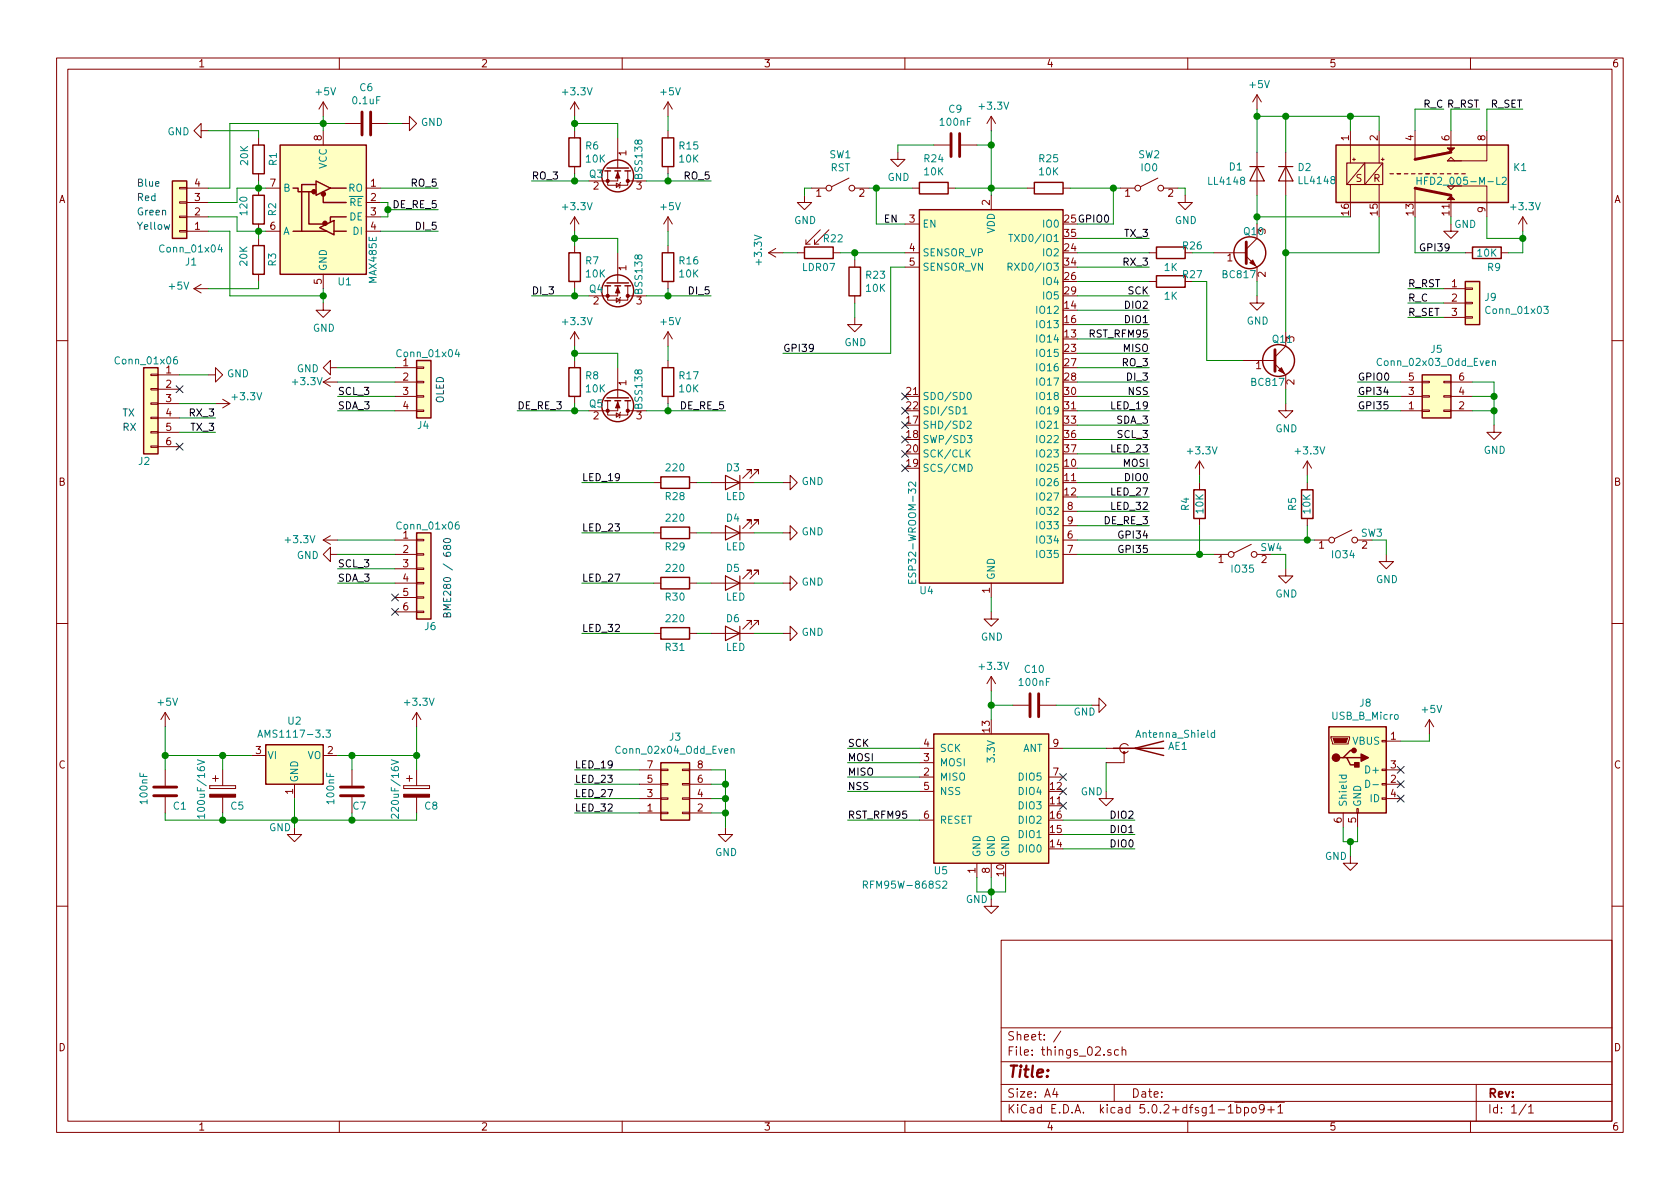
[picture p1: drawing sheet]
<svg xmlns="http://www.w3.org/2000/svg" width="297mm" height="210mm" viewBox="0 0 297 210" stroke-linecap="round" stroke-linejoin="round" font-family="sans-serif">
<g fill="none" stroke="#840000" stroke-width=".18">
<path d="M10 10.3h277v189.9h-277zM12 12.2h273v186.1h-273zM57.1 18v2.6M57.1 18l-.7 1.3M57.1 18l.8 1.3M60 10.3v1.9M101.6 18v2.6M101.6 18l-.8 1.3M101.6 18l.8 1.3M110 10.3v1.9M118.1 18v2.6M118.1 18l-.8 1.3"/>
<path d="M118.1 18l.8 1.3M160 10.3v1.9M210 10.3v1.9M222.2 16.8v2.5M222.2 16.8l-.7 1.2M222.2 16.8l.8 1.2M260 10.3v1.9M31.7 33.1h1.3v.3h-1.3zM31.7 35.7h1.3v.2h-1.3zM31.7 38.2h1.3v.3h-1.3zM33 33.3h3.8M33 35.8h3.8"/>
<path d="M33 38.3h3.8M35.6 23.1v-1.3l-1.3 1.3 1.3 1.3v-1.3h1.2M45.7 24.4v1.2M45.7 30.7v1.3M45.7 33.3v1.2M45.7 39.6v1.3M47 33.3h2.5M55.9 32.6h.1M57.1 23.1v2.5M61 21.8h2.8M64.8 33.3h2.5M64.8 35.8h2.5"/>
<path d="M64.8 38.3h2.5M65.8 21.8h2.8M71.1 21.8h1.3v-1.2l1.3 1.2-1.3 1.3v-1.3M101.6 23.1v1.3M101.6 29.5v1.2M101.6 38.3v2.6M101.6 38.3l-.8 1.3M101.6 38.3l.8 1.3M107.4 30.2v2.6h3.6v-.8M109 32.4l.6 .4-.6 .3zM109.2 24.4v5.3M109.2 30.2v1.8h-2.5"/>
<path d="M109.7 32.3l-.1 .1v.7l-.1 .2M111 30.2v1.8M111 32h3.3M118.1 23.1v1.3M118.1 29.5v1.2M118.1 38.3v2.6M118.1 38.3l-.8 1.3M118.1 38.3l.8 1.3M142.2 34.5v1.3h1.3l-1.3 1.3-1.2-1.3h1.2M143.5 33.3h2.5M150.1 31.5l-3 1.5M151.1 33.3h2.6"/>
<path d="M158.7 26.9v1.3h1.3l-1.3 1.3-1.2-1.3h1.2M160 39.6h2.6M161.3 33.3h1.3M165.1 25.6h2.8M167.6 33.3h1.3M169.9 25.6h2.8M175.3 20.6v2.5M175.3 34.5v2.6M175.3 20.6l-.8 1.2M175.3 20.6l.7 1.2M181.6 33.3h1.3M188 33.3h1.2"/>
<path d="M198.1 33.3h2.6M204.7 31.5l-3 1.5M205.7 33.3h2.6M209.5 34.5v1.3h1.3l-1.3 1.3-1.2-1.3h1.2M222.2 39.6v2.6l-1.9 1.9M222.2 26.9v7.6M227.3 26.9v7.6M238.8 23.1v5.7M238.8 32.6v3.2M239.1 28.2h.5M239.4 27.9v.5M241.3 28.8l-3.2 3.8"/>
<path d="M243.8 23.1v5.7M243.8 32.6v3.2M244.2 28.2h.5M244.5 28.8l-3.2 3.8M244.5 27.9v.5M250.2 23.1v5.1M250.2 33.3v2.5M255.9 28.4l.6-.6 .7 .6M255.9 28.4h2.5M256 32.9h6.9v5.4M256.5 39.6v1.3h1.3l-1.3 1.3-1.2-1.3h1.2M256.5 23.1v3.8"/>
<path d="M256.5 34.5v1.3M262.9 23.1v5.3h-7M269.2 38.3l-.7 1.3M269.2 38.3v2.6M269.2 38.3l.8 1.3M31.7 40.8h1.3v.2h-1.3zM33 40.9h3.8M34.3 51l1.3 .8M34.3 51h2.5M35.6 50.3l-1.3 .7M45.7 42.2v1.2M45.7 48.5v1.3"/>
<path d="M47 40.9h2.5M57.1 53.6v1.3h1.3l-1.3 1.2-1.2-1.2h1.2M57.1 48.5v2.5M64.8 40.9h2.5M101.6 43.4v1.3M101.6 49.8v1.2M101.6 58.7v2.5M101.6 58.7l-.8 1.2M101.6 58.7l.8 1.2M107.4 50.5v2.6h3.6v-.8M109 52.7l.6 .4-.6 .4zM109.2 44.7v5.3"/>
<path d="M109.2 50.5v1.8h-2.5M109.7 52.6l-.1 .1v.8l-.1 .1M111 50.5v1.8M111 52.3h3.3M118.1 43.4v1.3M118.1 49.8v1.2M118.1 58.7v2.5M118.1 58.7l-.8 1.2M118.1 58.7l.8 1.2M135.9 44.7h2.5M135.9 44.7l1.3 .8M137.2 43.9l-1.3 .8"/>
<path d="M141 44.7h1.2M142.5 42.4v.8M142.5 43.2h.8M144 43.2h.8M144 42.4v.8M145 40.6l-2.5 2.6M146.6 40.6l-2.6 2.6M147.3 44.7h1.3M151.1 56.1v1.3h1.3l-1.3 1.3-1.2-1.3h1.2M151.1 46v1.2M151.1 52.3v1.3M160 44.7h2.6"/>
<path d="M160 47.2h2.6M203.2 44.7h1.3M203.2 49.8h1.3M214.6 44.7h5.7M220.3 45.3l1.9 1.9v2.6M222.2 52.3v1.3h1.3l-1.3 1.3-1.2-1.3h1.2M227.3 58.7v2.5l-1.9 1.9M255.3 51h3.8M255.3 53.6h3.8M255.3 56.1h3.8M259.1 56h1.2v.3h-1.2zM259.1 53.5h1.2v.2h-1.2z"/>
<path d="M259.1 50.9h1.2v.3h-1.2zM259.1 44.7h1.2M265.4 44.7h1.3M10 60.2h2M26.7 78.9h1.2v.2h-1.2zM26.7 76.3h1.2v.3h-1.2zM26.7 73.8h1.2v.2h-1.2zM26.7 71.2h1.2v.3h-1.2zM26.7 68.7h1.2v.3h-1.2zM26.7 66.2h1.2v.2h-1.2zM27.9 66.3h3.8M27.9 68.8h3.8"/>
<path d="M27.9 71.4h3.8M27.9 73.9h3.8M27.9 76.4h3.8M27.9 79h3.8M36.8 66.3h1.3v-1.3l1.3 1.3-1.3 1.3v-1.3M38.1 71.4h2.5M39.4 70.6l1.2 .8M40.6 71.4l-1.2 .7M57.1 67.6h2.6M57.1 67.6l1.3 .7M58.4 65v-1.3l-1.3 1.3 1.3 1.3v-1.3h1.3M58.4 66.8l-1.3 .8"/>
<path d="M69.8 72.6h3.9M69.8 65h3.9M69.8 67.6h3.9M69.8 70.1h3.9M73.7 72.5h1.2v.3h-1.2zM73.7 70h1.2v.2h-1.2zM73.7 67.4h1.2v.3h-1.2zM73.7 64.9h1.2v.2h-1.2zM101.6 63.7v1.3M101.6 70.1v1.3M107.4 70.9v2.5h3.6v-.8M109 73l.6 .4-.6 .4z"/>
<path d="M109.2 65v5.4M109.2 70.9v1.7h-2.5M109.7 72.9l-.1 .1v.8l-.1 .1M111 70.9v1.7M111 72.6h3.3M118.1 63.7v1.3M118.1 70.1v1.3M219.7 63.7h5.7M225.4 64.4l1.9 1.9v2.5M227.3 71.4v1.2h1.3l-1.3 1.3-1.2-1.3h1.2M247.6 72.6h3.9M247.6 67.6h3.9"/>
<path d="M247.6 70.1h3.9M251.5 67.4h1.2v.3h-1.2zM251.5 70h1.2v.2h-1.2zM251.5 72.5h1.2v.3h-1.2zM255.3 67.4h1.2v.3h-1.2zM255.3 70h1.2v.2h-1.2zM255.3 72.5h1.2v.3h-1.2zM256.5 72.6h3.8M256.5 67.6h3.8M256.5 70.1h3.8M264.2 75.2v1.2h1.2l-1.2 1.3-1.3-1.3h1.3M285 60.2h2"/>
<path d="M57.1 95.5h2.6M57.1 95.5l1.3 .8M58.4 98v-1.2l-1.3 1.2 1.3 1.3v-1.3h1.3M58.4 94.7l-1.3 .8M69.8 95.5h3.9M69.8 98h3.9M73.7 97.9h1.2v.3h-1.2zM73.7 95.4h1.2v.2h-1.2zM115.6 94.2h1.2M115.6 85.3h1.2M121.9 94.2h1.3M121.9 85.3h1.3"/>
<path d="M125.7 94.2h7.6M125.7 85.3h7.6M132.8 92.7v-.8h-.7h.7l-1.5 1.6M132.8 83.8v-.7h-.7h.7l-1.5 1.5M134.1 92.7v-.8h-.8h.8l-1.5 1.6M134.1 83.8v-.7h-.8h.8l-1.5 1.5M138.4 94.2h1.3v-1.2l1.3 1.2-1.3 1.3v-1.3M138.4 85.3h1.3v-1.2l1.3 1.2-1.3 1.3v-1.3M188 95.5h2.5M188 98h2.5M188 90.4h2.5M188 93h2.5"/>
<path d="M212.1 81.5v2.6M212.1 85.3v1.3M212.1 91.7v1.3M212.1 81.5l-.8 1.3M212.1 81.5l.8 1.3M214.6 98h2.6M221.2 96.3l-3 1.5M222.2 98h2.6M231.1 81.5v2.6M231.1 85.3v1.3M231.1 91.7v1.3M231.1 81.5l-.7 1.3"/>
<path d="M231.1 81.5l.8 1.3M232.4 95.5h2.5M239 93.7l-3 1.5M240 95.5h2.6M245.1 98v1.3h1.3l-1.3 1.3-1.3-1.3h1.3M10 110.3h2M69.8 100.6h3.9M69.8 103.1h3.9M69.8 105.7h3.9M69.8 108.2h3.9M73.7 108.1h1.2v.2h-1.2zM73.7 105.5h1.2v.3h-1.2z"/>
<path d="M73.7 103h1.2v.2h-1.2zM73.7 100.5h1.2v.2h-1.2zM115.6 103.1h1.2M115.6 112h1.2M121.9 103.1h1.3M121.9 112h1.3M125.7 103.1h7.6M125.7 112h7.6M132.8 110.5v-.8h-.7h.7l-1.5 1.5M132.8 101.6v-.8h-.7h.7l-1.5 1.6M134.1 110.5v-.8h-.8h.8l-1.5 1.5M134.1 101.6v-.8h-.8h.8l-1.5 1.6"/>
<path d="M138.4 112h1.3v-1.3l1.3 1.3-1.3 1.3v-1.3M138.4 103.1h1.3v-1.3l1.3 1.3-1.3 1.3v-1.3M175.3 108.2v1.3h1.2l-1.2 1.2-1.3-1.2h1.3M175.3 103.1v2.6M175.3 119.6v2.6M175.3 119.6l-.8 1.3M175.3 119.6l.7 1.3M227.3 100.6v1.2h1.3l-1.3 1.3-1.2-1.3h1.2M285 110.3h2M29.2 126v2.5M29.2 136.1v2.8M29.2 126l-.8 1.2"/>
<path d="M29.2 126l.8 1.2M37.1 138.9v.5zM37.1 139.4h4.6zM37.1 138.9h4.6zM37.6 137.7h1M38.1 137.2v1M39.4 136.1v2.8M41.7 138.9v.5zM44.4 133.6h2.6M52.1 138.7v2.5M57.1 133.6h2.6M62.2 136.1v2.8"/>
<path d="M71.4 138.9v.5zM71.4 139.4h4.5zM71.4 138.9h4.5zM71.9 137.7h1M72.4 137.2v1M73.7 126v2.5M73.7 136.1v2.8M73.7 126l-.8 1.2M73.7 126l.7 1.2M75.9 138.9v.5zM113 138.7h3.8M113 136.1h3.8"/>
<path d="M116.8 136h1.3v.3h-1.3zM116.8 138.6h1.3v.2h-1.3zM120.6 136h1.3v.3h-1.3zM120.6 138.6h1.3v.2h-1.3zM121.9 138.7h3.8M121.9 136.1h3.8M162.6 137.4h2.5M162.6 134.9h2.5M162.6 132.3h2.5M162.6 139.9h2.5M179.1 124.7h2.8M183.9 124.7h2.8"/>
<path d="M185.4 137.4h2.6M185.4 132.3h2.6M193 124.7h1.3v-1.3l1.3 1.3-1.3 1.3v-1.3M195.6 139.9v1.3h1.2l-1.2 1.3-1.3-1.3h1.3M195.6 132.3h5.1M198.8 133.1v1.8h-3.2M199.5 131.8a.82 .82 0 0 0-1.2-.1 .82 .82 0 0 0 0 1.2 .82 .82 0 0 0 1.2-.1M235.3 130.3h3.3v.3l-.2 1h-2.8zM244.3 138.6h.8v.2h-.8zM244.3 136h.8v.3h-.8zM244.3 130.9h.8v.3h-.8zM245.1 131.1h2.5"/>
<path d="M245.1 138.7h2.5M245.1 136.1h2.5M252.7 127.2l-.7 1.3M252.7 127.2v2.6M252.7 127.2l.8 1.3M29.2 141v2.8M39.4 141v2.8M52.1 146.3v1.3h1.2l-1.2 1.2-1.3-1.2h1.3M62.2 141v2.8M73.7 141v2.8M113 141.2h3.8M113 143.8h3.8"/>
<path d="M116.8 141.1h1.3v.2h-1.3zM116.8 143.6h1.3v.3h-1.3zM120.6 141.1h1.3v.2h-1.3zM120.6 143.6h1.3v.3h-1.3zM121.9 141.2h3.8M121.9 143.8h3.8M128.3 146.3v1.3h1.2l-1.2 1.2-1.3-1.2h1.3M162.6 145h2.5M172.7 152.6v2.6M175.3 159v1.3h1.2l-1.2 1.2-1.3-1.2h1.3M175.3 152.6v2.6M237.5 143.8v2.5"/>
<path d="M238.8 151.4v1.2h1.2l-1.2 1.3-1.3-1.3h1.3M239.9 143h.3v.8h-.3zM240 143.8v2.5M244.3 141.1h.8v.2h-.8zM245.1 141.2h2.5M10 160.2h2M177 166.3h108v32h-108zM285 160.2h2M60 198.3v1.9M110 198.3v1.9M160 198.3v1.9M177 194.8h108"/>
<path d="M177 191.8h108M177 187.8h108M177 181.8h108M186.5 192.5l-.4 1h1M186.8 193v1M187.6 182.3l-1.3 2M196.4 185.7a.37 .37 0 0 0-.6 .1l.1 .2 .5 .2 .1 .1-.2 .3-.5-.1M197 191.8v3M197.8 185.7l-.5-.1-.2 .3 .1 .6h.6M198.4 185.7h.1a.37 .37 0 0 1 .6 .1v.8M198.4 185.1v1.5M210 198.3v1.9"/>
<path d="M217.2 195.8l.4-.5v1.5M217.2 196.8h.8M218.3 194.9h8.8M218.7 195.9l.4-.1 .3 .3-.1 .6h-.6M218.7 195.3v1.5M220 195.9l.4-.1 .4 .3-.1 .6-.3 .1-.4-.1M220 195.8v1.5M221.4 196l.2-.2 .4 .2v.7l-.2 .1-.4-.1zM223.5 196l-.1 .2a.48 .48 0 0 1-.7-.1v-.6a.48 .48 0 0 1 .7-.1v.1a1.19 1.19 0 0 1-.2 1.2l-.4 .1M224.2 196.3h1.1M224.7 195.7v1.1M226 195.8l.4-.5v1.5"/>
<path d="M226 196.8h.8M260 198.3v1.9M261 191.8v6.5M269.8 195.2l-1.2 2M270.3 195.8l.4-.5v1.5M270.3 196.8h.8"/>
<circle cx="146.6" cy="33.3" r=".51"/>
<circle cx="150.6" cy="33.3" r=".51"/>
<circle cx="201.2" cy="33.3" r=".51"/>
<circle cx="205.2" cy="33.3" r=".51"/>
<circle cx="217.7" cy="98" r=".51"/>
<circle cx="221.7" cy="98" r=".51"/>
<circle cx="235.5" cy="95.5" r=".51"/>
<circle cx="239.5" cy="95.5" r=".51"/>
</g>
<g fill="#ffffc2" stroke="#ffffc2" stroke-width=".18">
<path d="M162.6 37.1h25.4v66h-25.4z"/>
<path d="M47 131.7h10.1v7h-10.1z"/>
<path d="M49.5 25.6h15.3v22.9h-15.3z"/>
<path d="M30.5 32h2.5v10.2h-2.5z"/>
<path d="M25.4 65h2.5v15.3h-2.5z"/>
<path d="M73.7 63.7h2.5v10.2h-2.5z"/>
<path d="M73.7 94.2h2.5v15.3h-2.5z"/>
<path d="M165.1 129.8h20.3v22.8h-20.3z"/>
<path d="M259.1 49.8h2.5v7.6h-2.5z"/>
<path d="M236.2 25.6h30.5v10.2h-30.5z"/>
<path d="M234.9 128.5h10.2v15.3h-10.2z"/>
<path d="M251.5 66.3h5v7.6h-5z"/>
<path d="M116.8 134.9h5.1v10.1h-5.1z"/>
</g>
<g fill="none" stroke="#840000" stroke-width=".25">
<path d="M30.5 32h2.5v10.2h-2.5zM44.7 25.6h2v5.1h-2zM44.7 34.5h2v5.1h-2zM49.5 25.6h15.3v22.9h-15.3zM51.8 33.3h.9v.6h2.5M54.6 33.9v5.7h2.5M55.9 32.6h-2.6v8.3M55.9 32l2.5 1.3-2.5 1.2zM57.1 34.5v1.3h4.1M58.4 33.3h2.8M58.4 39v.3M61.2 38.3h-2.8v.7"/>
<path d="M100.6 24.4h2v5.1h-2zM106.9 30.2h1M107.3 29.7h3.8M108.7 30.2h1M110.5 30.2h1M117.1 24.4h2v5.1h-2zM162.6 37.1h25.4v66h-25.4zM162.6 32.3h5v2h-5zM182.9 32.3h5.1v2h-5.1zM236.2 25.6h30.5v10.2h-30.5zM44.7 43.4h2v5.1h-2zM51.8 40.9h6"/>
<path d="M56.5 40.3l2.6-1.3v2.5zM59.1 40.9h2.1M100.6 44.7h2v5.1h-2zM106.9 50.5h1M107.3 50h3.8M108.7 50.5h1M110.5 50.5h1M117.1 44.7h2v5.1h-2zM142.2 43.7h5.1v2h-5.1zM150.1 47.2h2v5.1h-2zM204.5 43.7h5v2h-5zM204.5 48.8h5v2h-5z"/>
<path d="M259.1 49.8h2.5v7.6h-2.5zM260.3 43.7h5.1v2h-5.1zM25.4 65h2.5v15.3h-2.5zM73.7 63.7h2.5v10.2h-2.5zM100.6 65h2v5.1h-2zM106.9 70.9h1M107.3 70.4h3.8M108.7 70.9h1M110.5 70.9h1M117.1 65h2v5.1h-2zM251.5 66.3h5v7.6h-5zM73.7 94.2h2.5v15.3h-2.5z"/>
<path d="M116.8 93.2h5.1v2h-5.1zM116.8 84.3h5.1v2.1h-5.1zM211.1 86.6h2v5.1h-2zM230.1 86.6h2.1v5.1h-2.1zM116.8 111h5.1v2h-5.1zM116.8 102.1h5.1v2h-5.1zM47 131.7h10.1v7h-10.1zM116.8 134.9h5.1v10.1h-5.1zM165.1 129.8h20.3v22.8h-20.3zM196.8 132.3h8.9M205.7 131.1l-5 1.2 5 1.3M234.9 128.5h10.2v15.3h-10.2z"/>
<path d="M237.5 134h.6l.7 1.2h1.2M238.1 134h2.6M239.4 132.7h-.6l-1.3 1.3h-.6"/>
<circle cx="109.2" cy="31.1" r="2.82"/>
<circle cx="109.2" cy="51.4" r="2.82"/>
<circle cx="221" cy="44.7" r="2.82"/>
<circle cx="109.2" cy="71.7" r="2.82"/>
<circle cx="226.1" cy="63.7" r="2.82"/>
</g>
<g fill="none" stroke="#008484" stroke-width=".18">
<path d="M250.5 31.3v1.3M250.5 31.9h.8M251.3 31.3v1.3M265.6 31.5l.5-.2 .2 .4v.2l-.8 .7h.8M38.9 43.3l-.3 .8h.7M39.2 43.7v.9M178.2 47.2l.6-.1 .2-.1-.1-.3-.2-.2h-.5v1.3M178.4 41.4h.7M178.5 47.2l.5 .6M178.7 41.4v1.3M272.9 54.2h.8l-.4 .5 .4 .1-.1 .6h-.4l-.3-.1M31.3 63.1l-.4 .1a.87 .87 0 0 0 0 1.2l.4-.2v-.5l-.4-.1-.2 .2"/>
<path d="M80.8 61.8l-.3 .9h.8M81.1 62.2v.9M170.3 72.3l.3-.4v1.3M170.3 73.2h.7M171 74.6l.5-.1 .2 .3-.8 .9h.8M171 77h.8l-.4 .5 .4 .1-.1 .6-.5 .1-.2-.1M171.1 69.5l.2-.1a.67 .67 0 0 1 .4 .6 .67 .67 0 0 1-.4 .7l-.3-.3v-.2zM171.5 79.5l-.7 .8M263.9 63.9l.2-.1h.3v.8M263.9 63.8v.8M81.1 92.3l-.4 .1a.87 .87 0 0 0 0 1.2l.5-.2v-.5l-.5-.1-.2 .2M161.9 85.2v.8l-.7-.7-.2-.1-.4 .3 .2 .5"/>
<path d="M171 80.1l.5 .7M171.2 82.1a.64 .64 0 0 1 .7 .6 .64 .64 0 0 1-.7 .7zM160.6 102.5v.6h1.3v-.6M161.2 102.7v.4M34.9 134.4l1.3 .4-1.3 .4M45.6 130.4l.4-1.3 .4 1.3M45.7 130h.6M57.6 129.1h.8l-.4 .5 .3 .1 .1 .4-.2 .3-.6-.2M69.2 134.4l1.3 .4-1.3 .4M129.3 132.5l.1-.1h.3l.1 .8M129.3 132.4v.8M214.8 129.6h-.4l-.3 .2 .2 .5h.5"/>
<path d="M214.8 129.1v1.3M236.8 137.1h1.2M237.3 137.1l-.1 .4 .2 .2 .6-.1v-.5M241.5 138a.64 .64 0 0 1 .7 .6 .64 .64 0 0 1-.7 .6zM242.7 138.8h1M36.2 144.3h-1.3l.4 .4M36.2 144v.7M70.5 144v.7l-1-.7-.3 .2 .1 .5M152.7 156.5l.6-.1 .1-.2-.1-.3-.2-.1h-.4v1.3M153 156.5l.4 .6M166.7 155.9l.5-.1 .2 .4v.2l-.8 .7h.8"/>
</g>
<g fill="#840000" stroke="#840000" stroke-width=".18">
<path d="M37.1 140.5h4.6v.5h-4.6z"/>
<path d="M71.4 140.5h4.5v.5h-4.5z"/>
<path d="M109.2 71.1l.4 1h-.8z"/>
<path d="M109.2 30.5l.4 1h-.8z"/>
<path d="M109.2 50.8l.4 1h-.8z"/>
<path d="M226.1 65.5l.5-.5 .5 1z"/>
<path d="M221 46.5l.5-.5 .5 1z"/>
<path d="M255.9 35.3l.6-.6 .7 .6z"/>
<path d="M255.9 26.2h1.3l-.7 .6z"/>
<path d="M235.7 130.6h2.6l-.3 .7h-2z"/>
<circle cx="107.4" cy="72.6" r=".28"/>
<circle cx="111" cy="72.6" r=".28"/>
<circle cx="107.4" cy="32" r=".28"/>
<circle cx="111" cy="32" r=".28"/>
<circle cx="107.4" cy="52.3" r=".28"/>
<circle cx="111" cy="52.3" r=".28"/>
<circle cx="198.8" cy="133.1" r=".18"/>
</g>
<g fill="none" stroke="#840000" stroke-width=".51">
<path d="M64 19.8v4.1M65.5 19.8v4.1M168.1 23.6v4.1M169.7 23.6v4.1M250.2 33.3l6.3 1.2M256.5 26.9l-6.3 1.3M220.3 42.8v3.8M225.4 61.8v3.9M27.2 139.2h4M60.2 139.2h4.1M182.1 122.7v4M183.6 122.7v4"/>
<path d="M27.2 140.7h4M60.2 140.7h4.1"/>
</g>
<g fill="none" stroke="#008400" stroke-width=".18">
<path d="M222.2 19.3v7.6M255.3 19.3h-5.1v3.8M261.6 19.3h-5.1v3.8M269.2 19.3h-6.3v3.8M36.8 38.3h5.1v2.6h5.1M36.8 23.1h8.9v1.3M45.7 32v1.3M47 33.3h-5.1v2.5h-5.1M57.1 20.6v2.5M61 21.8h-20.4v11.5h-3.8M67.3 33.3h10.2M67.3 35.8h1.3v2.5h-1.3"/>
<path d="M68.6 21.8h2.5M68.6 37.1h8.9M94 32h10.1M101.6 21.8h7.6v2.6M101.6 20.6v2.5M101.6 30.7v1.3M114.3 32h11.4M118.1 20.6v2.5M118.1 30.7v1.3M143.5 33.3h-1.3v1.2M153.7 33.3h7.6M154.9 33.3v6.3h5.1"/>
<path d="M165.1 25.6h-6.4v1.3M168.9 33.3h12.7M172.7 25.6h2.6M175.3 23.1v11.4M189.2 33.3h8.9M196.8 33.3v6.3h-6.3M208.3 33.3h1.2v1.2M222.2 38.3h16.6M222.2 34.5v5.1M222.2 20.6h21.6v2.5M227.3 20.6v6.3M227.3 34.5v24.2"/>
<path d="M238.8 20.6v2.5M243.8 38.3v6.4h-16.5M250.2 38.3v6.4h8.9M256.5 38.3v1.3M262.9 38.3v3.9h6.3M36.8 40.9h3.8v11.4h16.5M45.7 49.8v1.2h-8.9M45.7 40.9v1.3M57.1 51v2.6M67.3 40.9h10.2M94 52.3h10.1M101.6 42.2h7.6v2.5"/>
<path d="M101.6 40.9v2.5M101.6 51v1.3M114.3 52.3h11.4M118.1 40.9v2.5M118.1 51v1.3M138.4 44.7h2.6M148.6 44.7h11.4M151.1 44.7v1.3M151.1 53.6v2.5M160 47.2h-2.5v15.3h-19.1M190.5 42.2h12.7M190.5 52.3h12.7"/>
<path d="M190.5 47.2h12.7M190.5 59.9h12.7M190.5 57.4h12.7M190.5 54.9h12.7M190.5 44.7h12.7M190.5 49.8h12.7M210.8 44.7h3.8M210.8 49.8h2.6v13.9h6.3M222.2 49.8v2.5M248.9 51h6.4M248.9 53.6h6.4M248.9 56.1h6.4"/>
<path d="M269.2 40.9v3.8h-2.5M31.7 66.3h5.1M31.7 71.4h6.4M31.7 73.9h6.4M31.7 76.4h6.4M59.7 72.6h10.1M59.7 65h10.1M59.7 67.6h10.1M59.7 70.1h10.1M91.4 72.6h12.7M101.6 62.5h7.6v2.5M101.6 61.2v2.5"/>
<path d="M101.6 71.4v1.2M114.3 72.6h14M118.1 61.2v2.5M118.1 71.4v1.2M190.5 62.5h12.7M190.5 72.6h12.7M190.5 65h12.7M190.5 67.6h12.7M190.5 75.2h12.7M190.5 77.7h12.7M190.5 70.1h12.7M227.3 68.8v2.6"/>
<path d="M240 72.6h7.6M240 67.6h7.6M240 70.1h7.6M260.3 72.6h3.9M260.3 67.6h3.9v7.6M260.3 70.1h3.9M59.7 95.5h10.1M59.7 98h10.1M102.9 94.2h12.7M102.9 85.3h12.7M123.2 94.2h2.5M123.2 85.3h2.5"/>
<path d="M133.3 94.2h5.1M133.3 85.3h5.1M190.5 93h12.7M190.5 90.4h12.7M190.5 95.5h41.9M190.5 98h24.1M190.5 85.3h12.7M190.5 82.8h12.7M190.5 80.3h12.7M190.5 87.9h12.7M212.1 84.1v1.2M212.1 93v5"/>
<path d="M224.8 98h2.5v2.6M231.1 84.1v1.2M231.1 93v2.5M242.6 95.5h2.5v2.5M59.7 100.6h10.1M59.7 103.1h10.1M102.9 103.1h12.7M102.9 112h12.7M123.2 103.1h2.5M123.2 112h2.5M133.3 103.1h5.1M133.3 112h5.1"/>
<path d="M175.3 105.7v2.5M29.2 128.5v7.6M29.2 133.6h15.2M39.4 133.6v2.5M59.7 133.6h14M62.2 133.6v2.5M73.7 128.5v7.6M101.6 136.1h11.4M101.6 138.7h11.4M125.7 136.1h2.6v10.2M125.7 138.7h2.6M149.9 139.9h12.7"/>
<path d="M149.9 137.4h12.7M149.9 132.3h12.7M149.9 134.9h12.7M175.3 122.2v5M175.3 124.7h3.8M186.7 124.7h6.3M188 132.3h7.6M195.6 134.9v5M252.7 129.8v1.3h-5.1M29.2 143.8v1.2h44.5v-1.2M39.4 143.8v1.2M52.1 141.2v5.1"/>
<path d="M62.2 143.8v1.2M101.6 141.2h11.4M101.6 143.8h11.4M125.7 141.2h2.6M125.7 143.8h2.6M149.9 145h12.7M172.7 155.2v2.5h5.1v-2.5M175.3 155.2v3.8M188 145h12.7M188 147.6h12.7M188 150.1h12.7M237.5 146.3v2.5h2.5v-2.5"/>
<path d="M238.8 148.8v2.6"/>
</g>
<g fill="#008400" stroke="#008400" stroke-width=".25">
<circle cx="52.1" cy="145" r=".51"/>
<circle cx="62.2" cy="145" r=".51"/>
<circle cx="39.4" cy="145" r=".51"/>
<circle cx="39.4" cy="133.6" r=".51"/>
<circle cx="62.2" cy="133.6" r=".51"/>
<circle cx="29.2" cy="133.6" r=".51"/>
<circle cx="73.7" cy="133.6" r=".51"/>
<circle cx="101.6" cy="62.5" r=".51"/>
<circle cx="118.1" cy="72.6" r=".51"/>
<circle cx="101.6" cy="72.6" r=".51"/>
<circle cx="101.6" cy="21.8" r=".51"/>
<circle cx="118.1" cy="32" r=".51"/>
<circle cx="101.6" cy="32" r=".51"/>
<circle cx="101.6" cy="42.2" r=".51"/>
<circle cx="118.1" cy="52.3" r=".51"/>
<circle cx="101.6" cy="52.3" r=".51"/>
<circle cx="57.2" cy="21.8" r=".51"/>
<circle cx="68.6" cy="37.1" r=".51"/>
<circle cx="57.2" cy="52.3" r=".51"/>
<circle cx="45.7" cy="40.9" r=".51"/>
<circle cx="45.7" cy="33.3" r=".51"/>
<circle cx="175.3" cy="33.3" r=".51"/>
<circle cx="196.9" cy="33.3" r=".51"/>
<circle cx="154.9" cy="33.3" r=".51"/>
<circle cx="175.3" cy="25.6" r=".51"/>
<circle cx="175.3" cy="124.7" r=".51"/>
<circle cx="175.3" cy="157.7" r=".51"/>
<circle cx="151.1" cy="44.7" r=".51"/>
<circle cx="222.3" cy="20.6" r=".51"/>
<circle cx="222.3" cy="38.3" r=".51"/>
<circle cx="227.3" cy="44.7" r=".51"/>
<circle cx="227.3" cy="20.6" r=".51"/>
<circle cx="238.8" cy="20.6" r=".51"/>
<circle cx="238.8" cy="148.8" r=".51"/>
<circle cx="231.1" cy="95.5" r=".51"/>
<circle cx="212.1" cy="98" r=".51"/>
<circle cx="269.2" cy="42.2" r=".51"/>
<circle cx="264.2" cy="72.6" r=".51"/>
<circle cx="264.2" cy="70.1" r=".51"/>
<circle cx="128.3" cy="143.8" r=".51"/>
<circle cx="128.3" cy="141.2" r=".51"/>
<circle cx="128.3" cy="138.7" r=".51"/>
</g>
<g fill="#840000" stroke="#840000" stroke-width=".25">
<path d="M239.5 134.9h.8v.7h-.8z"/>
<path d="M240.7 133.3l1.2 .7-1.2 .6z"/>
<circle cx="57.5" cy="39.5" r=".36"/>
<circle cx="57.2" cy="34.3" r=".36"/>
<circle cx="55.5" cy="33.9" r=".36"/>
<circle cx="236.2" cy="134" r=".63"/>
<circle cx="239.4" cy="132.7" r=".38"/>
</g>
<path d="M29 39.7l.3 .9 .2-.7 .3 .7 .2-.9M78.4 97.8l.1 .3a.87 .87 0 0 0 1.2 0l-.1-.4h-.6l-.1 .4 .2 .3M78.5 95.3a.68 .68 0 0 1 1.2 .4 .72 .72 0 0 1-1.3-.2zM79 96.7l.2-.3 .4 .1 .1 .2-.1 .3-.4 .2-.2-.2-.2-.5h-.3l-.1 .2 .1 .3 .2 .2 .3-.3" fill="none" stroke="#0000c2" stroke-width=".18"/>
<g fill="none" stroke="#000084" stroke-width=".18">
<path d="M31.1 78.4l1.3 1.2M31.1 68.2l1.3 1.2M32.4 78.4l-1.3 1.2M32.4 68.2l-1.3 1.2M159.4 79.6l1.2 1.3M159.4 77.1l1.2 1.2M159.4 74.6l1.2 1.2M159.4 72l1.2 1.2M159.4 69.5l1.2 1.2M160.6 79.6l-1.2 1.3M160.6 77.1l-1.2 1.2M160.6 74.6l-1.2 1.2"/>
<path d="M160.6 72l-1.2 1.2M160.6 69.5l-1.2 1.2M159.4 82.2l1.2 1.2M160.6 82.2l-1.2 1.2M69.2 105l1.3 1.3M69.2 107.6l1.3 1.2M70.5 105l-1.3 1.3M70.5 107.6l-1.3 1.2M187.4 136.8l1.2 1.2M187.4 139.3l1.2 1.3M188.6 136.8l-1.2 1.2M188.6 139.3l-1.2 1.3"/>
<path d="M247 135.5l1.3 1.2M247 138.1l1.3 1.2M248.3 135.5l-1.3 1.2M248.3 138.1l-1.3 1.2M187.4 141.9l1.2 1.2M188.6 141.9l-1.2 1.2M247 140.6l1.3 1.2M248.3 140.6l-1.3 1.2"/>
</g>
<g fill="none" stroke="#840000" stroke-width=".2">
<path d="M221 29.5h2.5M222.2 29.5l1.3 2.5h-2.5zM226.1 29.5h2.5M227.3 29.5l1.3 2.5h-2.5zM238.1 28.8h6.4v3.8h-6.4zM241.3 28.8v3.8M245.7 30.7h.7M247 30.7h.6M248.3 30.7h.6M249.6 30.7h.6M250.8 30.7h.7M252.1 30.7h.6"/>
<path d="M253.4 30.7h.6M254.6 30.7h.7M255.9 30.7h.6M257.2 30.7h.6M258.4 30.7h.7M128.3 93l2.5 1.2-2.5 1.3zM128.3 84.1l2.5 1.2-2.5 1.3zM130.8 84.1v2.5M130.8 93v2.5M128.3 110.7l2.5 1.3-2.5 1.3zM128.3 101.8l2.5 1.3-2.5 1.3zM130.8 101.8v2.6"/>
<path d="M130.8 110.7v2.6"/>
</g>
<text font-size="2.8" fill="#840000" x="178" y="190.5">Title:</text>
<g font-size="2.1" fill="#840000">
<text x="178" y="184">Sheet: /</text>
<text x="178" y="186.7">File: things_02.sch</text>
<text x="178" y="196.9">KiCad E.D.A. kicad 5.0.2+dfsg1-1bpo9+1</text>
<text x="178" y="194.1">Size: A4</text>
<text x="200" y="194.1">Date:</text>
<text x="263" y="194.1">Rev:</text>
<text x="263" y="196.9">Id: 1/1</text>
</g>
<g font-size="1.8" fill="#840000">
<text x="35" y="11.9">1</text>
<text x="85" y="11.9">2</text>
<text x="135" y="11.9">3</text>
<text x="185" y="11.9">4</text>
<text x="235" y="11.9">5</text>
<text x="285" y="11.9">6</text>
<text x="56.9" y="24.9" transform="rotate(-90 56.9 24.9)">8</text>
<text x="110.7" y="27.5" transform="rotate(-90 110.7 27.5)">1</text>
<text x="238.5" y="24.9" transform="rotate(-90 238.5 24.9)">1</text>
<text x="243.6" y="24.9" transform="rotate(-90 243.6 24.9)">2</text>
<text x="249.9" y="24.9" transform="rotate(-90 249.9 24.9)">4</text>
<text x="256.3" y="24.9" transform="rotate(-90 256.3 24.9)">6</text>
<text x="262.6" y="24.9" transform="rotate(-90 262.6 24.9)">8</text>
<text x="10.4" y="35.9">A</text>
<text x="34.4" y="35.6">3</text>
<text x="34.4" y="33">4</text>
<text x="47.8" y="33">7</text>
<text x="65.6" y="33">1</text>
<text x="65.6" y="35.6">2</text>
<text x="104.9" y="33.5">2</text>
<text x="112.5" y="33.5">3</text>
<text x="144.3" y="34.8">1</text>
<text x="151.9" y="34.8">2</text>
<text x="198.9" y="34.8">1</text>
<text x="206.5" y="34.8">2</text>
<text x="239.7" y="32.2">S</text>
<text x="242.8" y="32.2">R</text>
<text x="285.4" y="35.9">A</text>
<text x="34.4" y="40.6">1</text>
<text x="34.4" y="38.1">2</text>
<text x="47.8" y="40.6">6</text>
<text x="65.6" y="38.1">3</text>
<text x="65.6" y="40.6">4</text>
<text x="160.8" y="39.4">3</text>
<text x="175" y="36.3" transform="rotate(-90 175 36.3)">2</text>
<text x="188.3" y="41.9">35</text>
<text x="238.5" y="38" transform="rotate(-90 238.5 38)">16</text>
<text x="243.6" y="38" transform="rotate(-90 243.6 38)">15</text>
<text x="249.9" y="38" transform="rotate(-90 249.9 38)">13</text>
<text x="256.3" y="38" transform="rotate(-90 256.3 38)">11</text>
<text x="262.6" y="37.6" transform="rotate(-90 262.6 37.6)">9</text>
<text x="110.7" y="47.8" transform="rotate(-90 110.7 47.8)">1</text>
<text x="160.8" y="44.4">4</text>
<text x="160.8" y="47">5</text>
<text x="188.3" y="44.4">24</text>
<text x="188.3" y="47">34</text>
<text x="217" y="46.2">1</text>
<text x="56.9" y="50.3" transform="rotate(-90 56.9 50.3)">5</text>
<text x="104.9" y="53.8">2</text>
<text x="112.5" y="53.8">3</text>
<text x="188.3" y="49.5">26</text>
<text x="188.3" y="52.1">29</text>
<text x="223.8" y="49" transform="rotate(-90 223.8 49)">2</text>
<text x="256.7" y="50.8">1</text>
<text x="256.7" y="53.3">2</text>
<text x="188.3" y="59.7">13</text>
<text x="188.3" y="54.6">14</text>
<text x="188.3" y="57.1">16</text>
<text x="256.7" y="55.9">3</text>
<text x="71.3" y="64.8">1</text>
<text x="188.3" y="62.2">23</text>
<text x="188.3" y="64.8">27</text>
<text x="222.1" y="65.3">1</text>
<text x="29.4" y="66">1</text>
<text x="29.4" y="68.6">2</text>
<text x="29.4" y="71.1">3</text>
<text x="71.3" y="67.3">2</text>
<text x="71.3" y="69.8">3</text>
<text x="110.7" y="68.2" transform="rotate(-90 110.7 68.2)">1</text>
<text x="160.3" y="69.8">21</text>
<text x="188.3" y="67.3">28</text>
<text x="188.3" y="69.8">30</text>
<text x="228.9" y="68" transform="rotate(-90 228.9 68)">2</text>
<text x="249.1" y="69.8">3</text>
<text x="249.1" y="67.3">5</text>
<text x="258" y="69.8">4</text>
<text x="258" y="67.3">6</text>
<text x="29.4" y="73.7">4</text>
<text x="29.4" y="76.2">5</text>
<text x="71.3" y="72.4">4</text>
<text x="104.9" y="74.2">2</text>
<text x="112.5" y="74.2">3</text>
<text x="160.3" y="74.9">17</text>
<text x="160.3" y="77.5">18</text>
<text x="160.3" y="72.4">22</text>
<text x="188.3" y="72.4">31</text>
<text x="188.3" y="74.9">33</text>
<text x="188.3" y="77.5">36</text>
<text x="249.1" y="72.4">1</text>
<text x="258" y="72.4">2</text>
<text x="29.4" y="78.7">6</text>
<text x="160.3" y="82.5">19</text>
<text x="160.3" y="80">20</text>
<text x="188.3" y="82.5">10</text>
<text x="188.3" y="80">37</text>
<text x="10.4" y="85.9">B</text>
<text x="188.3" y="85.1">11</text>
<text x="188.3" y="87.6">12</text>
<text x="285.4" y="85.9">B</text>
<text x="71.3" y="95.2">1</text>
<text x="188.7" y="95.2">6</text>
<text x="188.7" y="90.2">8</text>
<text x="188.7" y="92.7">9</text>
<text x="71.3" y="97.8">2</text>
<text x="71.3" y="100.3">3</text>
<text x="188.7" y="97.8">7</text>
<text x="215.4" y="99.6">1</text>
<text x="223" y="99.6">2</text>
<text x="233.2" y="97">1</text>
<text x="240.8" y="97">2</text>
<text x="71.3" y="102.9">4</text>
<text x="71.3" y="105.4">5</text>
<text x="71.3" y="107.9">6</text>
<text x="175" y="104.9" transform="rotate(-90 175 104.9)">1</text>
<text x="175" y="129.5" transform="rotate(-90 175 129.5)">13</text>
<text x="245.9" y="130.8">1</text>
<text x="10.4" y="135.9">C</text>
<text x="45.2" y="133.3">3</text>
<text x="57.9" y="133.3">2</text>
<text x="114.5" y="135.9">7</text>
<text x="123.3" y="135.9">8</text>
<text x="163.3" y="137.2">2</text>
<text x="163.3" y="134.6">3</text>
<text x="163.3" y="132.1">4</text>
<text x="186.2" y="137.2">7</text>
<text x="186.2" y="132.1">9</text>
<text x="245.9" y="135.9">3</text>
<text x="285.4" y="135.9">C</text>
<text x="51.8" y="140.4" transform="rotate(-90 51.8 140.4)">1</text>
<text x="114.5" y="143.5">1</text>
<text x="114.5" y="141">3</text>
<text x="114.5" y="138.4">5</text>
<text x="123.3" y="143.5">2</text>
<text x="123.3" y="141">4</text>
<text x="123.3" y="138.4">6</text>
<text x="163.3" y="139.7">5</text>
<text x="185.7" y="142.2">11</text>
<text x="185.7" y="139.7">12</text>
<text x="245.9" y="138.4">2</text>
<text x="245.9" y="141">4</text>
<text x="163.3" y="144.8">6</text>
<text x="185.7" y="149.9">14</text>
<text x="185.7" y="147.3">15</text>
<text x="185.7" y="144.8">16</text>
<text x="237.2" y="145.5" transform="rotate(-90 237.2 145.5)">6</text>
<text x="239.8" y="145.5" transform="rotate(-90 239.8 145.5)">5</text>
<text x="172.5" y="154.4" transform="rotate(-90 172.5 154.4)">1</text>
<text x="175" y="154.4" transform="rotate(-90 175 154.4)">8</text>
<text x="177.5" y="154.9" transform="rotate(-90 177.5 154.9)">10</text>
<text x="10.4" y="185.9">D</text>
<text x="285.4" y="185.9">D</text>
<text x="35" y="199.9">1</text>
<text x="85" y="199.9">2</text>
<text x="135" y="199.9">3</text>
<text x="185" y="199.9">4</text>
<text x="235" y="199.9">5</text>
<text x="285" y="199.9">6</text>
</g>
<g font-size="1.8" fill="#008484">
<text x="55.9" y="16.9">+5V</text>
<text x="63.7" y="16.1">C6</text>
<text x="99.6" y="16.9">+3.3V</text>
<text x="116.9" y="16.9">+5V</text>
<text x="221" y="15.6">+5V</text>
<text x="29.6" y="23.9">GND</text>
<text x="62.5" y="18.4">0.1uF</text>
<text x="74.4" y="22.3">GND</text>
<text x="166.4" y="22.2">100nF</text>
<text x="167.8" y="19.9">C9</text>
<text x="173.3" y="19.4">+3.3V</text>
<text x="43.9" y="29.2" transform="rotate(-90 43.9 29.2)">20K</text>
<text x="48.9" y="29.3" transform="rotate(-90 48.9 29.3)">R1</text>
<text x="57.8" y="29.9" transform="rotate(-90 57.8 29.9)">VCC</text>
<text x="103.6" y="26.4">R6</text>
<text x="103.7" y="28.7">10K</text>
<text x="120.2" y="26.4">R15</text>
<text x="120.2" y="28.7">10K</text>
<text x="146.7" y="28">SW1</text>
<text x="163.5" y="28.7">R24</text>
<text x="183.8" y="28.7">R25</text>
<text x="201.3" y="28">SW2</text>
<text x="50" y="33.9">B</text>
<text x="61.6" y="33.9">RO</text>
<text x="104.2" y="31.4">Q3</text>
<text x="113.6" y="31.5" transform="rotate(-90 113.6 31.5)">BSS138</text>
<text x="146.8" y="30.3">RST</text>
<text x="156.9" y="32">GND</text>
<text x="163.5" y="31">10K</text>
<text x="183.8" y="31">10K</text>
<text x="201.8" y="30.3">IO0</text>
<text x="213.8" y="32.7">LL4148</text>
<text x="217.4" y="30.1">D1</text>
<text x="229.5" y="30.2">D2</text>
<text x="229.8" y="32.6">LL4148</text>
<text x="251.8" y="32.7">HFD2_005-M-L2</text>
<text x="267.7" y="30.2">K1</text>
<text x="43.7" y="37.9" transform="rotate(-90 43.7 37.9)">120</text>
<text x="48.8" y="38.1" transform="rotate(-90 48.8 38.1)">R2</text>
<text x="50" y="41.5">A</text>
<text x="61.8" y="36.4">RE</text>
<text x="61.8" y="39">DE</text>
<text x="62.5" y="41.5">DI</text>
<text x="99.6" y="37.2">+3.3V</text>
<text x="116.9" y="37.2">+5V</text>
<text x="140.4" y="39.6">GND</text>
<text x="163.1" y="40.3">EN</text>
<text x="175.9" y="41.3" transform="rotate(-90 175.9 41.3)">VDD</text>
<text x="184.6" y="40.3">IO0</text>
<text x="207.7" y="39.6">GND</text>
<text x="220" y="41.6">Q10</text>
<text x="223.8" y="41.4" transform="rotate(-90 223.8 41.4)">3</text>
<text x="257.1" y="40.3">GND</text>
<text x="267.3" y="37.2">+3.3V</text>
<text x="28.5" y="44.6">Conn_01x04</text>
<text x="32.8" y="47">J1</text>
<text x="43.7" y="46.9" transform="rotate(-90 43.7 46.9)">20K</text>
<text x="48.8" y="47" transform="rotate(-90 48.8 47)">R3</text>
<text x="103.6" y="46.8">R7</text>
<text x="120.2" y="46.8">R16</text>
<text x="134.7" y="46.7" transform="rotate(-90 134.7 46.7)">+3.3V</text>
<text x="142" y="47.9">LDR07</text>
<text x="145.7" y="42.8">R22</text>
<text x="163.1" y="45.3">SENSOR_VP</text>
<text x="163.1" y="47.9">SENSOR_VN</text>
<text x="179.4" y="47.9">RXD0/IO3</text>
<text x="179.6" y="42.8">TXD0/IO1</text>
<text x="184.6" y="45.3">IO2</text>
<text x="205.9" y="47.9">1K</text>
<text x="209.2" y="44.1">R26</text>
<text x="261.3" y="45.4">10K</text>
<text x="263" y="47.9">R9</text>
<text x="30" y="51.2">+5V</text>
<text x="57.8" y="48" transform="rotate(-90 57.8 48)">GND</text>
<text x="59.8" y="50.5">U1</text>
<text x="66.6" y="50" transform="rotate(-90 66.6 50)">MAX485E</text>
<text x="103.7" y="49.1">10K</text>
<text x="104.2" y="51.7">Q4</text>
<text x="113.6" y="51.8" transform="rotate(-90 113.6 51.8)">BSS138</text>
<text x="120.2" y="49.1">10K</text>
<text x="153.2" y="49.3">R23</text>
<text x="153.2" y="51.6">10K</text>
<text x="184.6" y="50.4">IO4</text>
<text x="184.6" y="53">IO5</text>
<text x="205.9" y="53">1K</text>
<text x="209.2" y="49.2">R27</text>
<text x="216.3" y="49.2">BC817</text>
<text x="262.6" y="53.2">J9</text>
<text x="55.3" y="58.7">GND</text>
<text x="99.6" y="57.5">+3.3V</text>
<text x="116.9" y="57.5">+5V</text>
<text x="183.6" y="55.5">IO12</text>
<text x="183.6" y="58">IO13</text>
<text x="220.4" y="57.4">GND</text>
<text x="263" y="55.5">Conn_01x03</text>
<text x="20.7" y="64.4">Conn_01x06</text>
<text x="52.5" y="65.8">GND</text>
<text x="70.5" y="63.2">Conn_01x04</text>
<text x="149.3" y="61.2">GND</text>
<text x="183.6" y="60.6">IO14</text>
<text x="183.6" y="63.1">IO15</text>
<text x="183.6" y="65.7">IO16</text>
<text x="225.1" y="60.6">Q11</text>
<text x="228.9" y="60.4" transform="rotate(-90 228.9 60.4)">3</text>
<text x="243.9" y="64.7">Conn_02x03_Odd_Even</text>
<text x="253" y="62.4">J5</text>
<text x="40.1" y="66.7">GND</text>
<text x="41.2" y="70.8">+3.3V</text>
<text x="51.9" y="68.1">+3.3V</text>
<text x="103.6" y="67.1">R8</text>
<text x="103.7" y="69.4">10K</text>
<text x="120.2" y="67.1">R17</text>
<text x="120.2" y="69.4">10K</text>
<text x="163.1" y="70.7">SDO/SD0</text>
<text x="183.6" y="68.2">IO17</text>
<text x="183.6" y="70.7">IO18</text>
<text x="221.4" y="68.2">BC817</text>
<text x="73.9" y="75.9">J4</text>
<text x="104.2" y="72.1">Q5</text>
<text x="113.6" y="72.1" transform="rotate(-90 113.6 72.1)">BSS138</text>
<text x="163.1" y="75.8">SHD/SD2</text>
<text x="163.1" y="73.3">SDI/SD1</text>
<text x="183.6" y="73.3">IO19</text>
<text x="183.6" y="75.8">IO21</text>
<text x="225.5" y="76.4">GND</text>
<text x="24.5" y="82.2">J2</text>
<text x="117.9" y="83.4">220</text>
<text x="128.5" y="83.4">D3</text>
<text x="163.1" y="78.4">SWP/SD3</text>
<text x="163.1" y="83.4">SCS/CMD</text>
<text x="163.1" y="80.9">SCK/CLK</text>
<text x="183.6" y="83.4">IO25</text>
<text x="183.6" y="78.4">IO22</text>
<text x="183.6" y="80.9">IO23</text>
<text x="210.1" y="80.4">+3.3V</text>
<text x="229.2" y="80.4">+3.3V</text>
<text x="262.3" y="80.3">GND</text>
<text x="117.7" y="88.4">R28</text>
<text x="128.3" y="88.4">LED</text>
<text x="141.7" y="85.8">GND</text>
<text x="183.6" y="86">IO26</text>
<text x="183.6" y="88.5">IO27</text>
<text x="70.5" y="93.6">Conn_01x06</text>
<text x="117.9" y="92.2">220</text>
<text x="128.5" y="92.2">D4</text>
<text x="141.7" y="94.7">GND</text>
<text x="183.6" y="91.1">IO32</text>
<text x="183.6" y="93.6">IO33</text>
<text x="210.2" y="90.3" transform="rotate(-90 210.2 90.3)">R4</text>
<text x="212.8" y="90.7" transform="rotate(-90 212.8 90.7)">10K</text>
<text x="229.2" y="90.3" transform="rotate(-90 229.2 90.3)">R5</text>
<text x="231.7" y="90.8" transform="rotate(-90 231.7 90.8)">10K</text>
<text x="240.7" y="94.9">SW3</text>
<text x="50.6" y="96.1">+3.3V</text>
<text x="52.5" y="98.9">GND</text>
<text x="117.7" y="97.3">R29</text>
<text x="117.9" y="101.1">220</text>
<text x="128.3" y="97.3">LED</text>
<text x="128.5" y="101.1">D5</text>
<text x="183.6" y="96.1">IO34</text>
<text x="183.6" y="98.7">IO35</text>
<text x="217.8" y="101.3">IO35</text>
<text x="222.9" y="97.5">SW4</text>
<text x="235.6" y="98.7">IO34</text>
<text x="117.7" y="106.2">R30</text>
<text x="128.3" y="106.2">LED</text>
<text x="141.7" y="103.6">GND</text>
<text x="162" y="102.1" transform="rotate(-90 162 102.1)">ESP32-WROOM-32</text>
<text x="162.7" y="105.1">U4</text>
<text x="175.9" y="102.6" transform="rotate(-90 175.9 102.6)">GND</text>
<text x="225.5" y="105.7">GND</text>
<text x="243.3" y="103.1">GND</text>
<text x="75.1" y="111.4">J6</text>
<text x="117.9" y="110">220</text>
<text x="128.5" y="110">D6</text>
<text x="141.7" y="112.4">GND</text>
<text x="173.4" y="113.3">GND</text>
<text x="117.7" y="115.1">R31</text>
<text x="128.3" y="115.1">LED</text>
<text x="173.3" y="118.5">+3.3V</text>
<text x="181.3" y="119">C10</text>
<text x="28" y="124.8">+5V</text>
<text x="71.7" y="124.8">+3.3V</text>
<text x="180.3" y="121.3">100nF</text>
<text x="240.5" y="125">J8</text>
<text x="46.6" y="130.4">AMS1117-3.3</text>
<text x="51" y="128.1">U2</text>
<text x="118.4" y="131">J3</text>
<text x="189.8" y="126.5">GND</text>
<text x="201.2" y="130.5">Antenna_Shield</text>
<text x="235.6" y="127.3">USB_B_Micro</text>
<text x="239.2" y="131.7">VBUS</text>
<text x="251.5" y="126.1">+5V</text>
<text x="47.2" y="134.2">VI</text>
<text x="54.3" y="134.2">VO</text>
<text x="109.3" y="133.3">Conn_02x04_Odd_Even</text>
<text x="166.1" y="135.5">MOSI</text>
<text x="166.1" y="133">SCK</text>
<text x="175.9" y="134.4" transform="rotate(-90 175.9 134.4)">3.3V</text>
<text x="180.8" y="133">ANT</text>
<text x="206.6" y="132.6">AE1</text>
<text x="241.8" y="136.8">D+</text>
<text x="26.1" y="142" transform="rotate(-90 26.1 142)">100nF</text>
<text x="30.7" y="143.2">C1</text>
<text x="36.2" y="144" transform="rotate(-90 36.2 144)">100uF/16V</text>
<text x="40.8" y="143.2">C5</text>
<text x="52.7" y="138.4" transform="rotate(-90 52.7 138.4)">GND</text>
<text x="59.1" y="142" transform="rotate(-90 59.1 142)">100nF</text>
<text x="62.4" y="143.2">C7</text>
<text x="70.5" y="144" transform="rotate(-90 70.5 144)">220uF/16V</text>
<text x="75.1" y="143.2">C8</text>
<text x="166.1" y="138">MISO</text>
<text x="166.1" y="140.6">NSS</text>
<text x="180.3" y="143.1">DIO3</text>
<text x="180.3" y="140.6">DIO4</text>
<text x="180.3" y="138">DIO5</text>
<text x="191.1" y="140.6">GND</text>
<text x="238.1" y="142.7" transform="rotate(-90 238.1 142.7)">Shield</text>
<text x="240.7" y="142.7" transform="rotate(-90 240.7 142.7)">GND</text>
<text x="242.3" y="141.9">ID</text>
<text x="47.6" y="147">GND</text>
<text x="166.1" y="145.7">RESET</text>
<text x="180.3" y="148.2">DIO1</text>
<text x="180.3" y="145.7">DIO2</text>
<text x="126.4" y="151.4">GND</text>
<text x="165.3" y="154.6">U5</text>
<text x="173.4" y="151.6" transform="rotate(-90 173.4 151.6)">GND</text>
<text x="175.9" y="151.6" transform="rotate(-90 175.9 151.6)">GND</text>
<text x="178.4" y="151.6" transform="rotate(-90 178.4 151.6)">GND</text>
<text x="180.3" y="150.7">DIO0</text>
<text x="234.3" y="152.1">GND</text>
<text x="153.4" y="157.1">RFM95W-868S2</text>
<text x="170.8" y="159.7">GND</text>
</g>
<g font-size="1.8">
<text x="251.7" y="19">R_C R_RST</text>
<text x="263.6" y="19">R_SET</text>
<text x="72.8" y="33">RO_5</text>
<text x="94" y="31.7">RO_3</text>
<text x="121.1" y="31.7">RO_5</text>
<text x="69.6" y="36.8">DE_RE_5</text>
<text x="73.7" y="40.6">DI_5</text>
<text x="156.2" y="39.4">EN</text>
<text x="188.3" y="39.4">25GPIO0</text>
<text x="199" y="41.9">TX_3</text>
<text x="198.8" y="47">RX_3</text>
<text x="251.5" y="44.4">GPI39</text>
<text x="94" y="52.1">DI_3</text>
<text x="122" y="52.1">DI_5</text>
<text x="199.5" y="52.1">SCK</text>
<text x="248.9" y="53.3">R_C</text>
<text x="248.9" y="50.8">R_RST</text>
<text x="192.9" y="59.7">RST_RFM95</text>
<text x="199.1" y="57.1">DIO1</text>
<text x="199.1" y="54.6">DIO2</text>
<text x="248.9" y="55.9">R_SET</text>
<text x="138.4" y="62.2">GPI39</text>
<text x="198.6" y="64.8">RO_3</text>
<text x="198.7" y="62.2">MISO</text>
<text x="59.7" y="69.8">SCL_3</text>
<text x="199.5" y="67.3">DI_3</text>
<text x="199.6" y="69.8">NSS</text>
<text x="240" y="69.8">GPI34</text>
<text x="240" y="67.3">GPIO0</text>
<text x="33.7" y="73.7">RX_3</text>
<text x="33.9" y="76.2">TX_3</text>
<text x="59.7" y="72.4">SDA_3</text>
<text x="91.4" y="72.4">DE_RE_3</text>
<text x="120.4" y="72.4">DE_RE_5</text>
<text x="196.7" y="72.4">LED_19</text>
<text x="197.5" y="74.9">SDA_3</text>
<text x="197.7" y="77.5">SCL_3</text>
<text x="240" y="72.4">GPI35</text>
<text x="196.7" y="80">LED_23</text>
<text x="198.7" y="82.5">MOSI</text>
<text x="102.9" y="85.1">LED_19</text>
<text x="196.7" y="87.6">LED_27</text>
<text x="199.1" y="85.1">DIO0</text>
<text x="102.9" y="94">LED_23</text>
<text x="195.3" y="92.7">DE_RE_3</text>
<text x="196.7" y="90.2">LED_32</text>
<text x="198.2" y="95.2">GPI34</text>
<text x="59.7" y="100.3">SCL_3</text>
<text x="198.2" y="97.8">GPI35</text>
<text x="59.7" y="102.9">SDA_3</text>
<text x="102.9" y="102.9">LED_27</text>
<text x="102.9" y="111.8">LED_32</text>
<text x="101.6" y="135.9">LED_19</text>
<text x="149.9" y="137.2">MISO</text>
<text x="149.9" y="132.1">SCK</text>
<text x="149.9" y="134.6">MOSI</text>
<text x="101.6" y="143.5">LED_32</text>
<text x="101.6" y="141">LED_27</text>
<text x="101.6" y="138.4">LED_23</text>
<text x="149.9" y="139.7">NSS</text>
<text x="149.9" y="144.8">RST_RFM95</text>
<text x="196.5" y="147.3">DIO1</text>
<text x="196.5" y="144.8">DIO2</text>
<text x="196.5" y="149.9">DIO0</text>
</g>
<g font-size="1.8" fill="#0000c2">
<text x="24.1" y="33">Blue</text>
<text x="24.1" y="35.6">Red</text>
<text x="24.1" y="38.1">Green</text>
<text x="24.1" y="40.6">Yellow</text>
<text x="78.5" y="71.4" transform="rotate(-90 78.5 71.4)">OLED</text>
<text x="21.6" y="76.2">RX</text>
<text x="21.6" y="73.7">TX</text>
<text x="79.8" y="109.5" transform="rotate(-90 79.8 109.5)">BME280 / 680</text>
</g>
</svg>
